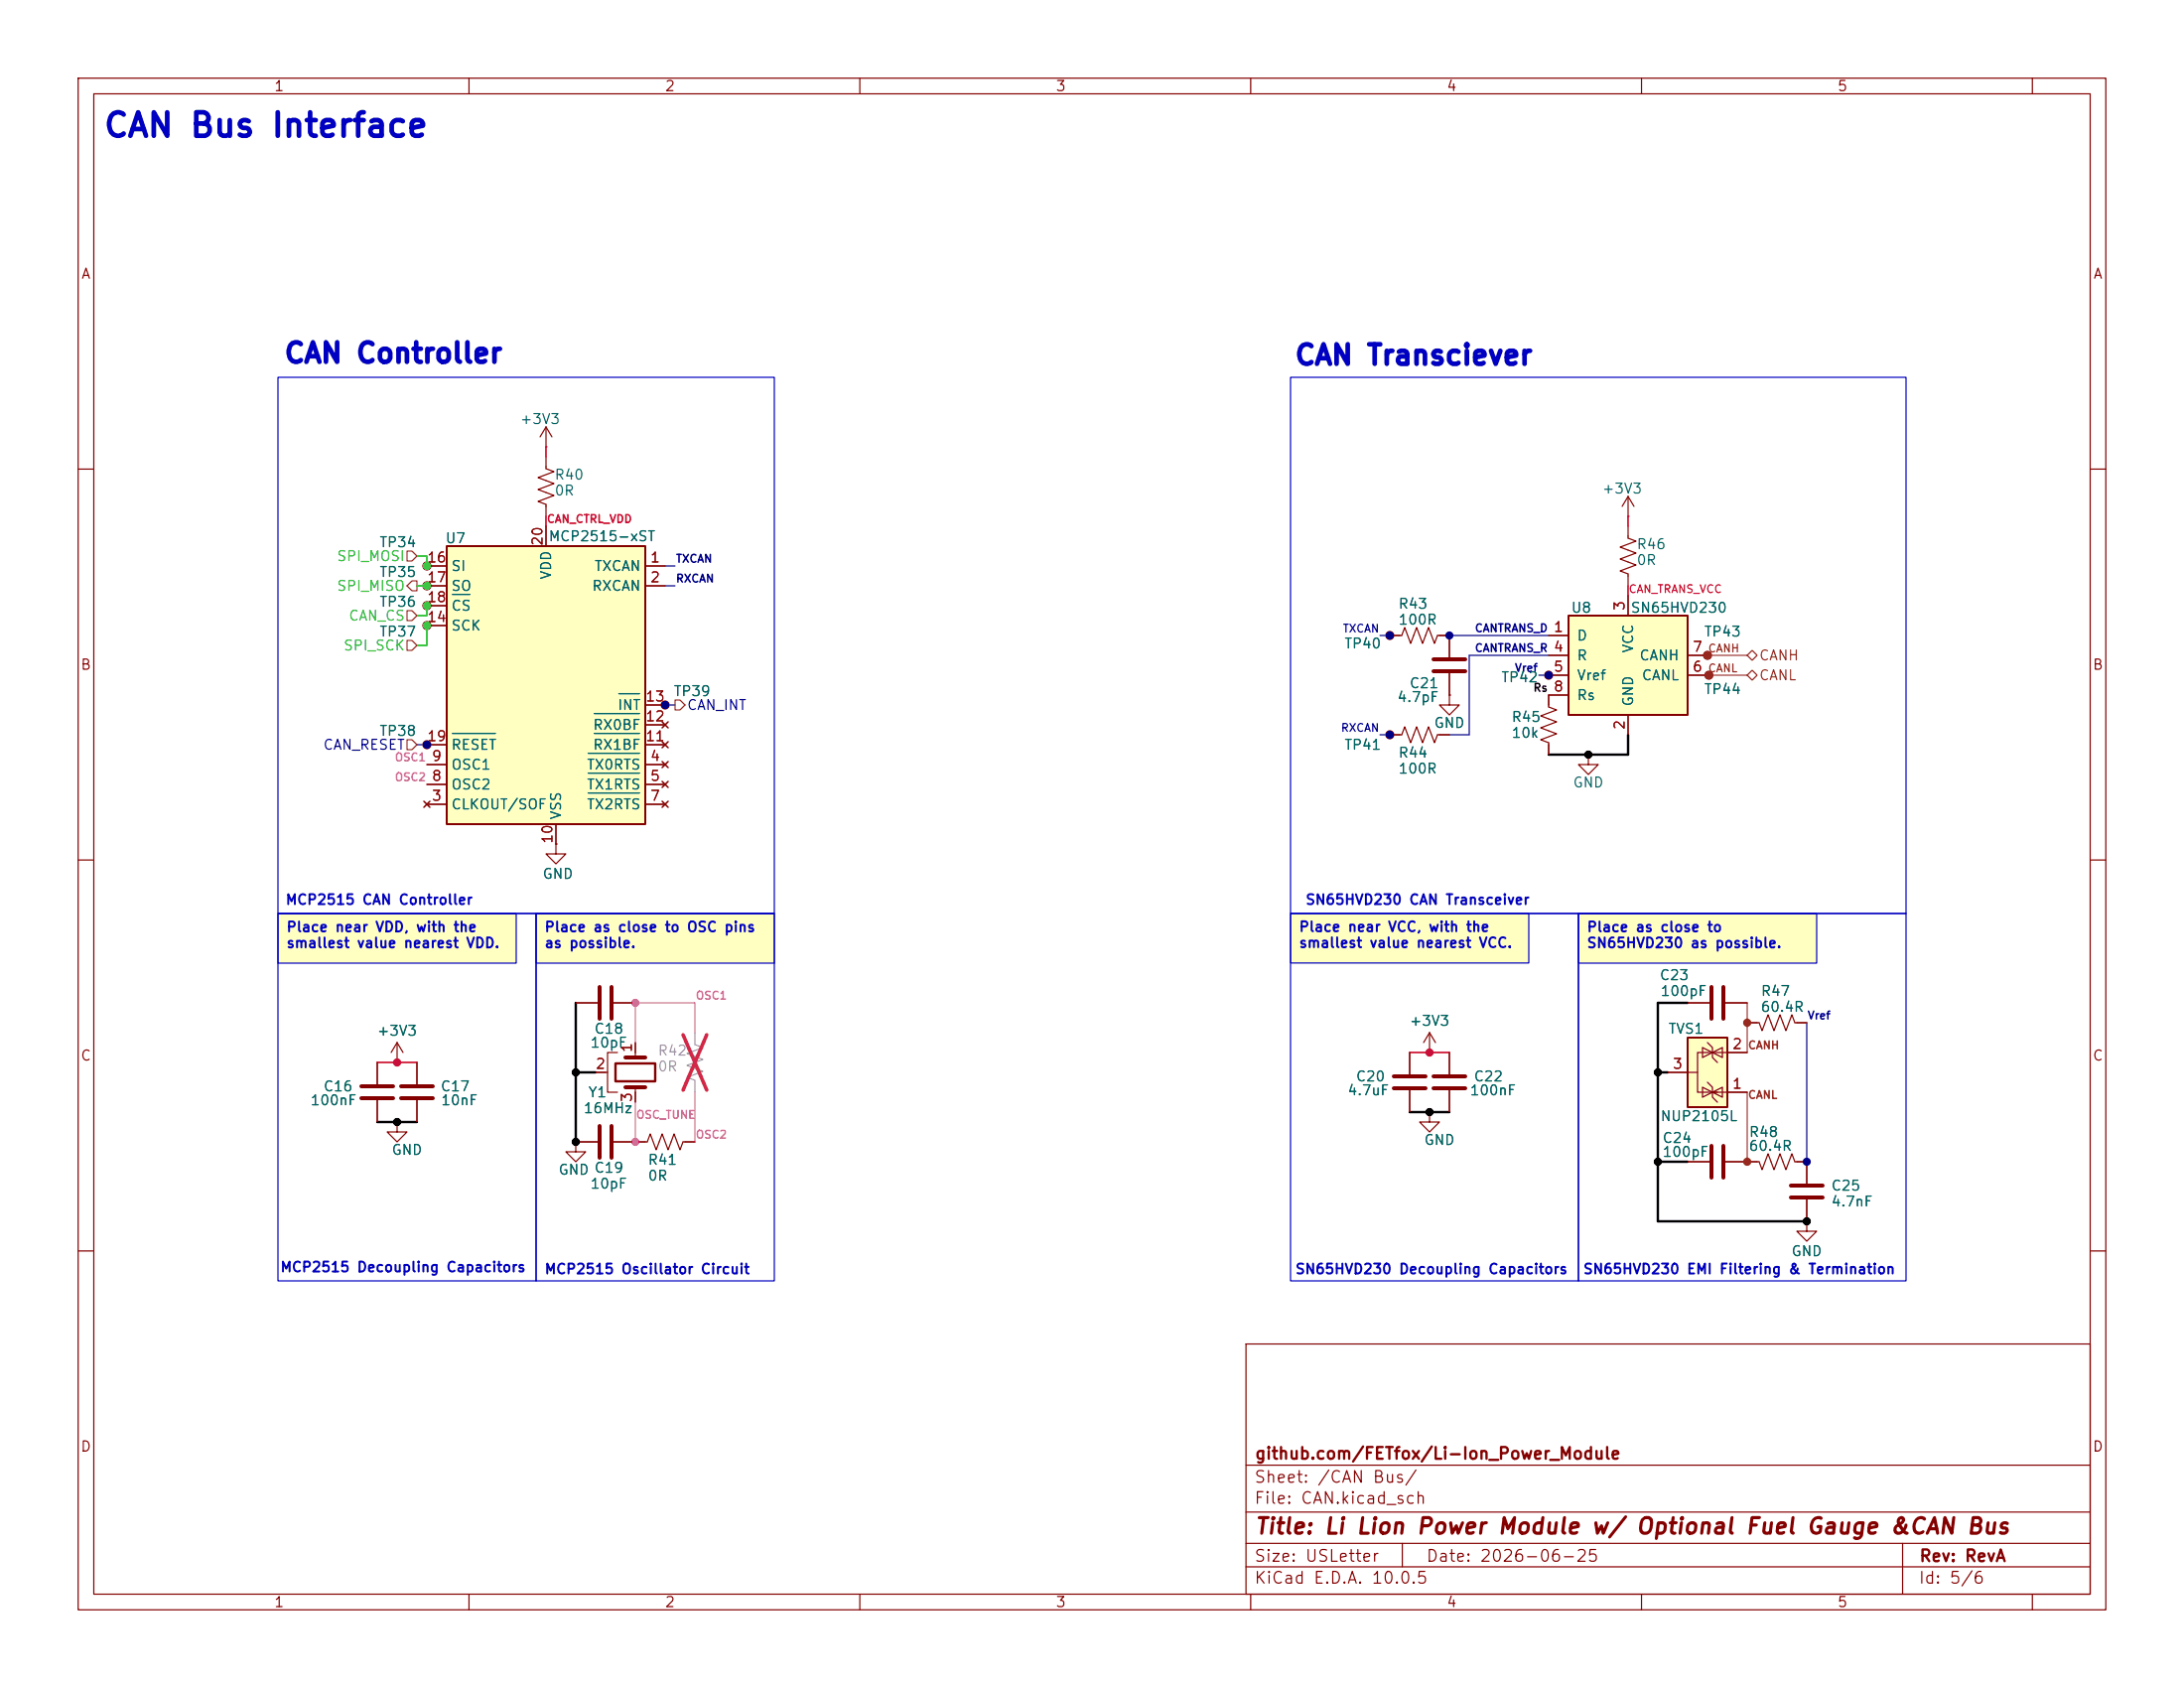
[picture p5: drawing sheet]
<svg xmlns="http://www.w3.org/2000/svg" width="279mm" height="216mm" viewBox="0 0 279 216" stroke-linecap="round" stroke-linejoin="round" font-family="sans-serif">
<g fill="none" stroke="#840000" stroke-width=".15">
<path d="M10 10h259.4v195.9h-259.4zM12 12h255.4v191.9h-255.4zM60 10v2M110 10v2M160 10v2M210 10v2M260 10v2M10 60h2M267.4 60h2M10 110h2M267.4 110h2M10 160h2"/>
<path d="M159.4 171.9h108v32h-108zM267.4 160h2M159.4 197.4h108M159.4 193.4h108M159.4 187.4h108M179.4 197.4v3M243.4 197.4v6.5M60 203.9v2M110 203.9v2M159.4 200.4h108M160 203.9v2M210 203.9v2"/>
<path d="M260 203.9v2"/>
</g>
<g fill="#ffffc2">
<path d="M201.9 116.9h30.5v6.3h-30.5z"/>
<path d="M165.1 116.8h30.5v6.4h-30.5z"/>
<path d="M68.6 116.9h30.5v6.3h-30.5z"/>
<path d="M35.6 116.9h30.4v6.3h-30.4z"/>
</g>
<g fill="none" stroke="#840000" stroke-width=".51">
<path d="M80 135.3h2.5M80 139.1h2.5M178.3 139.2h4.1M178.3 137.7h4.1M183.4 139.2h4.1M183.4 137.7h4.1M218.9 126.2v4.1M220.5 126.2v4.1M76.7 144v4.1M78.2 144v4.1M218.9 146.6v4M220.5 146.6v4"/>
<path d="M229.1 151.6h4.1M229.1 153.2h4.1"/>
</g>
<g fill="none" stroke="#840000" stroke-width=".15">
<path d="M54.6 77.5h.1M54.6 95.3h.1M54.6 80h.1M71.1 108v1.2h1.3l-1.3 1.3-1.3-1.3h1.3M71.1 108h.1M50.8 135.9h.1M50.8 133.4l-.8 1.2M50.8 133.4l.8 1.2M50.8 133.4v2.5M76.2 137.2h1.5M79 134.6h-1.3v5.1h1.3M81.3 133.4v1.9"/>
<path d="M81.3 139.1v1.9M180.3 134.6v2.8M180.3 139.4v2.8M182.9 134.6h.1M182.9 132.1l-.8 1.3M182.9 132.1l.7 1.3M182.9 132.1v2.5M185.4 134.6v2.8M185.4 139.4v2.8M215.9 128.3h2.8M220.7 128.3h2.8M223.5 130.8h1.5l.4 1 .8-2 .7 2 .8-2 .8 2 .7-2 .4 1h1.5"/>
<path d="M73.7 146.1h2.8M78.5 146.1h2.8M182.9 142.2v1.3h1.2l-1.2 1.3-1.3-1.3h1.3M182.9 142.2h.1M215.9 148.6h2.8M220.7 148.6h4.3l.4 1 .8-2 .7 2 .8-2 .8 2 .7-2 .4 1h1.5v2.8M231.1 156.2v1.3h-1.2l1.2 1.3 1.3-1.3h-1.3M231.1 156.2h.1M231.1 153.4v2.8"/>
<circle cx="54.6" cy="77.5" r=".51"/>
<circle cx="54.6" cy="80" r=".51"/>
<circle cx="54.6" cy="95.3" r=".51"/>
</g>
<path d="M78.7 136h5.1v2.3h-5.1z" fill="none" stroke="#840000" stroke-width=".3"/>
<path d="M88.9 132.1v1.5l1 .4-2 .7 2 .8-2 .8 2 .7-2 .8 1 .4v1.5" fill="none" stroke="#a1a1a1" stroke-width=".15"/>
<path d="M87.4 132.4l3 7M90.4 132.4l-3 7" fill="none" stroke="#e12e31" stroke-width=".46"/>
<path d="M200.7 78.7h15.2v12.7h-15.2z" fill="#ffffc2"/>
<path d="M200.7 78.7h15.2v12.7h-15.2z" fill="none" stroke="#840000" stroke-width=".25"/>
<g fill="none" stroke="#840000" stroke-width=".15">
<path d="M69.8 58.4v1.5l1.1 .4-2.1 .8 2.1 .7-2.1 .8 2.1 .8-2.1 .7 1 .4v1.5M69.8 57.2h.1M69.8 54.6v2.6M69.8 54.6l-.7 1.3M69.8 54.6l.8 1.3M54.6 74.9h.1M54.6 72.4h.1M208.3 76.2v2.5M177.8 94h.1M177.8 94h1.5l.4-1 .8 2 .7-2 .8 2 .8-2 .7 2 .4-1h1.5M198.1 86.4h.1M198.1 81.3h2.6"/>
<path d="M198.1 83.8h2.6M198.1 86.4h2.6M200.7 88.9h-2.6v1.5l1 .4-2 .8 2 .7-2 .8 2 .8-2 .7 1 .4v1.5M208.3 91.4v2.6M215.9 83.8h2.5M215.9 86.4h2.5"/>
<circle cx="54.6" cy="72.4" r=".51"/>
<circle cx="54.6" cy="74.9" r=".51"/>
<circle cx="177.8" cy="94" r=".51"/>
<circle cx="198.1" cy="86.4" r=".51"/>
</g>
<path d="M215.9 132.7h5.1v8.9h-5.1z" fill="#ffffc2"/>
<path d="M215.9 132.7h5.1v8.9h-5.1z" fill="none" stroke="#840000" stroke-width=".25"/>
<g fill="none" stroke="#840000" stroke-width=".15">
<path d="M208.3 66h.1M208.3 67.3v1.5l1 .4-2 .8 2 .7-2 .8 2 .8-2 .7 1 .4v1.5M208.3 63.5l-.8 1.3M208.3 63.5l.7 1.3M208.3 63.5v2.5M203.2 96.5v1.3h1.3l-1.3 1.3-1.3-1.3h1.3M203.2 96.5h.1M218.4 83.8h.1M218.6 86.4h.1M213.4 137.2h3.8M217.8 139.1l1.3 .6-1.3 .6zM217.8 134l1.3 .6-1.3 .7z"/>
<path d="M218.4 138.4l.7 .7v1.2l.6 .7M218.4 133.4l.7 .6v1.3l.6 .6M219.1 134.6h-1.9v5.1h1.9M219.1 139.7l1.2 .6v-1.2l-1.2 .6h.6M219.1 134.6l1.2-.6v1.3zM219.1 139.7h4.4M219.1 134.6h4.4"/>
<circle cx="218.4" cy="83.8" r=".51"/>
<circle cx="218.6" cy="86.4" r=".51"/>
</g>
<path d="M57.1 69.9h25.4v35.5h-25.4z" fill="#ffffc2"/>
<path d="M57.1 69.9h25.4v35.5h-25.4z" fill="none" stroke="#840000" stroke-width=".25"/>
<g fill="none" stroke="#840000" stroke-width=".15">
<path d="M54.6 77.5h.1M54.6 72.4h.1M54.6 74.9h.1M54.6 72.4h2.5M54.6 74.9h2.5M54.6 77.5h2.5M69.8 67.3v2.6M82.5 72.4h2.6M82.5 74.9h2.6M208.3 76.2v2.5M54.6 80h.1M54.6 95.3h.1"/>
<path d="M54.6 97.8h2.5M54.6 95.3h2.5M54.6 80h2.5M82.5 97.8h2.6M82.5 95.3h2.6M82.5 92.7h2.6M82.5 90.2h2.6M84.7 97.4l.8 .8M84.7 99.9l.8 .8M84.7 94.9l.8 .7M84.7 92.3l.8 .8M85.1 90.2h.1"/>
<path d="M85.5 97.4l-.8 .8M85.5 99.9l-.8 .8M85.5 94.9l-.8 .7M85.5 92.3l-.8 .8M177.8 81.3h1.5l.4-1 .8 2 .7-2 .8 2 .8-2 .7 2 .4-1h1.5v2.8M177.8 81.3h.1M177.8 94h.1M177.8 94h1.3M184.1 94h1.3M185.4 88.9v1.3h1.3l-1.3 1.2-1.3-1.2h1.3M185.4 88.9h.1M185.4 86.1v2.8"/>
<path d="M198.1 86.4h.1M198.1 81.3h2.6M198.1 83.8h2.6M198.1 86.4h2.6M198.1 95.3v1.2M200.7 88.9h-2.6v1.3M208.3 91.4v2.6M215.9 83.8h2.5M215.9 86.4h2.5M218.4 83.8h.1M218.6 86.4h.1M54.2 102.5l.8 .8"/>
<path d="M54.6 102.9h2.5M54.6 100.3h2.5M55 102.5l-.8 .8M71.1 108h.1M71.1 105.4v2.6M82.5 102.9h2.6M82.5 100.3h2.6M84.7 102.5l.8 .8M85.5 102.5l-.8 .8M48.3 135.9v2.8M50.8 135.9h.1M53.3 135.9v2.8"/>
<path d="M73.7 128.3h2.8M76.2 137.2h1.3M78.5 128.3h2.8M81.3 133.4v1.2M81.3 139.7v1.3M180.3 134.6v2.8M180.3 139.4v2.8M182.9 134.6h.1M185.4 134.6v2.8M185.4 139.4v2.8M213.4 137.2h2.5M215.9 128.3h2.8"/>
<path d="M220.7 128.3h2.8M221 139.7h2.5M221 134.6h2.5M223.5 130.8h1.3M229.9 130.8h1.2M48.3 140.7v2.8M50.8 143.5v1.3h1.3l-1.3 1.3-1.3-1.3h1.3M50.8 143.5h.1M53.3 140.7v2.8M73.7 146.1v1.2h1.2l-1.2 1.3-1.3-1.3h1.3M73.7 146.1h.1M73.7 146.1h2.8"/>
<path d="M78.5 146.1h4.3l.4-1.1 .7 2.1 .8-2.1 .8 2.1 .7-2.1 .8 2.1 .4-1h1.5M182.9 142.2h.1M215.9 148.6h2.8M220.7 148.6h4.1M229.9 148.6h1.2v2.8M231.1 156.2h.1M231.1 153.4v2.8"/>
<circle cx="85.1" cy="90.2" r=".51"/>
<circle cx="177.8" cy="81.3" r=".51"/>
</g>
<path d="M57.9 76h2.2M57.9 93.8h5.5M75.2 96.3h6.6M75.2 98.9h6.6M76 93.8h5.8M76 91.3h5.8M79.2 88.7h2.6M75.2 101.4h6.6" fill="none" stroke="#006464" stroke-width=".15"/>
<path d="M183.4 84.3h4.1M183.4 85.9h4.1M46.2 138.9h4.1M51.3 138.9h4.1M76.7 126.2v4.1M78.2 126.2v4.1M46.2 140.5h4.1M51.3 140.5h4.1" fill="none" stroke="#840000" stroke-width=".51"/>
<path d="M52.1 78.1h.6l.6 .6-.6 .7h-.6zM52.1 70.5h.6l.6 .6-.6 .7h-.6zM52.7 74.3h.6v1.3h-.6l-.6-.7zM52.1 94.6h.6l.6 .7-.6 .6h-.6zM52.1 81.9h.6l.6 .7-.6 .6h-.6zM86.4 89.5h.6l.6 .7-.6 .6h-.6zM223.5 83.8l.7-.6 .6 .6-.6 .7zM223.5 86.4l.7-.7 .6 .7-.6 .6z" fill="none" stroke="#725600" stroke-width=".15"/>
<path d="M53.3 71.1h1.3v1.3M53.3 74.9h1.3M54.6 77.5v1.2h-1.3M54.6 80v2.6h-1.3" fill="none" stroke="#00c200" stroke-width=".15"/>
<path d="M218.4 86.4h5.1M218.4 83.8h5.1M223.5 128.3v6.3M223.5 139.7v8.9" fill="none" stroke="#804d00" stroke-width=".15"/>
<path d="M85.1 74.9h1.3M85.1 72.4h1.3M53.3 95.3h1.3M85.1 90.2h1.3M176.5 94h1.3M176.5 81.3h1.3M185.4 81.3h12.7M196.8 86.4h1.3M198.1 83.8h-10.1v10.2h-2.6M231.1 130.8v17.8" fill="none" stroke="#000084" stroke-width=".15"/>
<path d="M208.3 94v2.5h-10.2M73.7 137.2h2.5M73.7 128.3v17.8M212.1 137.2h1.3M215.9 128.3h-3.8v27.9h19M48.3 143.5h5M180.3 142.2h5.1M212.1 148.6h3.8" fill="none" stroke="#000" stroke-width=".3"/>
<path d="M69.8 57.2v1.2M69.8 66v1.3M208.3 66v1.3M208.3 74.9v1.3M48.3 135.9h5M180.3 134.6h5.1" fill="none" stroke="#f00" stroke-width=".2"/>
<path d="M88.9 132.1v-3.8h-7.6v5.1M88.9 139.7v6.4M81.3 141v5.1" fill="none" stroke="#f0f" stroke-width=".15"/>
<path d="M35.6 48.3h63.5v68.5h-63.5zM165.1 48.3h78.7v68.5h-78.7zM35.6 116.9h30.4v6.3h-30.4zM35.6 116.8h33v47h-33zM68.6 116.9h30.5v6.3h-30.5zM68.6 116.8h30.5v47h-30.5zM165.1 116.8h30.5v6.4h-30.5zM165.1 116.8h36.8v47h-36.8zM201.9 116.9h30.5v6.3h-30.5zM201.9 116.8h41.9v47h-41.9z" fill="none" stroke="#0000c2" stroke-width=".15"/>
<g fill="#000084" stroke="#000084" stroke-width=".13">
<circle cx="177.8" cy="81.3" r=".46"/>
<circle cx="185.4" cy="81.3" r=".46"/>
<circle cx="198.1" cy="86.4" r=".46"/>
<circle cx="231.1" cy="148.6" r=".46"/>
<circle cx="54.6" cy="95.3" r=".46"/>
<circle cx="85.1" cy="90.2" r=".46"/>
<circle cx="177.8" cy="94" r=".46"/>
</g>
<g fill="#f0f" stroke="#f0f" stroke-width=".13">
<circle cx="81.3" cy="146.1" r=".46"/>
<circle cx="81.3" cy="128.3" r=".46"/>
</g>
<g fill="#000" stroke="#000" stroke-width=".13">
<circle cx="203.2" cy="96.5" r=".46"/>
<circle cx="73.7" cy="137.2" r=".46"/>
<circle cx="212.1" cy="137.2" r=".46"/>
<circle cx="50.8" cy="143.5" r=".46"/>
<circle cx="73.7" cy="146.1" r=".46"/>
<circle cx="182.9" cy="142.2" r=".46"/>
<circle cx="212.1" cy="148.6" r=".46"/>
<circle cx="231.1" cy="156.2" r=".46"/>
</g>
<g fill="#f00" stroke="#f00" stroke-width=".13">
<circle cx="50.8" cy="135.9" r=".46"/>
<circle cx="182.9" cy="134.6" r=".46"/>
</g>
<g fill="#804d00" stroke="#804d00" stroke-width=".13">
<circle cx="223.5" cy="148.6" r=".46"/>
<circle cx="223.5" cy="130.8" r=".46"/>
<circle cx="218.6" cy="86.4" r=".46"/>
<circle cx="218.4" cy="83.8" r=".46"/>
</g>
<g fill="#00c200" stroke="#00c200" stroke-width=".13">
<circle cx="54.6" cy="80" r=".46"/>
<circle cx="54.6" cy="77.5" r=".46"/>
<circle cx="54.6" cy="74.9" r=".46"/>
<circle cx="54.6" cy="72.4" r=".46"/>
</g>
<text font-size="3" fill="#0000c2" x="13.1" y="18.3">CAN Bus Interface</text>
<g font-size="2.5" fill="#0000c2">
<text x="36.2" y="47">CAN Controller</text>
<text x="165.5" y="47.3">CAN Transciever</text>
</g>
<text font-size="2" fill="#840000" x="160.4" y="196.7">Title: Li Lion Power Module w/ Optional Fuel Gauge &amp;CAN Bus</text>
<g font-size="1.5" fill="#840000">
<text x="160.4" y="190">Sheet: /CAN Bus/</text>
<text x="160.4" y="187">github.com/FETfox/Li-Ion_Power_Module</text>
<text x="160.4" y="192.7">File: CAN.kicad_sch</text>
<text x="160.4" y="202.9">KiCad E.D.A. 10.0.5</text>
<text x="160.4" y="200.1">Size: USLetter</text>
<text x="182.4" y="200.1">Date: 2026-06-25</text>
<text x="245.4" y="202.9">Id: 5/6</text>
<text x="245.4" y="200.1">Rev: RevA</text>
</g>
<g font-size="1.3" fill="#840000">
<text x="35" y="12">1</text>
<text x="85" y="12">2</text>
<text x="135" y="12">3</text>
<text x="185" y="12">4</text>
<text x="235" y="12">5</text>
<text x="10.3" y="36">A</text>
<text x="267.7" y="36">A</text>
<text x="10.2" y="86">B</text>
<text x="267.6" y="86">B</text>
<text x="10.2" y="136">C</text>
<text x="267.6" y="136">C</text>
<text x="10.2" y="186">D</text>
<text x="267.6" y="186">D</text>
<text x="35" y="205.9">1</text>
<text x="85" y="205.9">2</text>
<text x="135" y="205.9">3</text>
<text x="185" y="205.9">4</text>
<text x="235" y="205.9">5</text>
</g>
<g font-size="1.3" fill="#006464">
<text x="66.4" y="54.6">+3V3</text>
<text x="70.9" y="61.7">R40</text>
<text x="70.9" y="63.7">0R</text>
<text x="204.9" y="63.4">+3V3</text>
<text x="48.4" y="70.3">TP34</text>
<text x="56.9" y="69.8">U7</text>
<text x="70.1" y="69.5">MCP2515-xST</text>
<text x="209.3" y="70.6">R46</text>
<text x="48.4" y="77.9">TP36</text>
<text x="48.4" y="74.1">TP35</text>
<text x="57.6" y="73.4">SI</text>
<text x="57.6" y="75.9">SO</text>
<text x="70.8" y="74.2" transform="rotate(-90 70.8 74.2)">VDD</text>
<text x="75.6" y="75.9">RXCAN</text>
<text x="75.9" y="73.4">TXCAN</text>
<text x="209.3" y="72.6">0R</text>
<text x="48.4" y="81.7">TP37</text>
<text x="57.6" y="81">SCK</text>
<text x="57.6" y="78.4">CS</text>
<text x="171.9" y="83.3">TP40</text>
<text x="178.8" y="78.2">R43</text>
<text x="178.8" y="80.2">100R</text>
<text x="200.9" y="78.7">U8</text>
<text x="201.6" y="82.2">D</text>
<text x="208.5" y="78.7">SN65HVD230</text>
<text x="209.2" y="83.6" transform="rotate(-90 209.2 83.6)">VCC</text>
<text x="217.9" y="81.7">TP43</text>
<text x="86.1" y="89.4">TP39</text>
<text x="180.2" y="88.3">C21</text>
<text x="192" y="87.6">TP42</text>
<text x="201.6" y="84.8">R</text>
<text x="201.6" y="87.3">Vref</text>
<text x="201.6" y="89.9">Rs</text>
<text x="209.6" y="84.8">CANH</text>
<text x="209.9" y="87.3">CANL</text>
<text x="217.9" y="89.1">TP44</text>
<text x="48.4" y="94.4">TP38</text>
<text x="75.8" y="93.7">RX0BF</text>
<text x="78.9" y="91.1">INT</text>
<text x="178.7" y="90.1">4.7pF</text>
<text x="183.4" y="93.4">GND</text>
<text x="193.3" y="92.7">R45</text>
<text x="193.3" y="94.7">10k</text>
<text x="209.2" y="90.5" transform="rotate(-90 209.2 90.5)">GND</text>
<text x="57.6" y="101.3">OSC2</text>
<text x="57.6" y="98.8">OSC1</text>
<text x="57.6" y="96.2">RESET</text>
<text x="75" y="98.8">TX0RTS</text>
<text x="75" y="101.3">TX1RTS</text>
<text x="75.8" y="96.2">RX1BF</text>
<text x="171.9" y="96.2">TP41</text>
<text x="178.8" y="97.2">R44</text>
<text x="178.8" y="99.3">100R</text>
<text x="201.1" y="101">GND</text>
<text x="57.6" y="103.8">CLKOUT/SOF</text>
<text x="72.1" y="104.9" transform="rotate(-90 72.1 104.9)">VSS</text>
<text x="75" y="103.8">TX2RTS</text>
<text x="69.3" y="112.7">GND</text>
<text x="212.2" y="125.7">C23</text>
<text x="180.2" y="131.5">+3V3</text>
<text x="212.3" y="127.7">100pF</text>
<text x="225.1" y="129.7">60.4R</text>
<text x="225.2" y="127.7">R47</text>
<text x="48.1" y="132.8">+3V3</text>
<text x="75.4" y="134.3">10pF</text>
<text x="75.9" y="132.5">C18</text>
<text x="213.3" y="132.5">TVS1</text>
<text x="39.6" y="141.7">100nF</text>
<text x="41.3" y="139.9">C16</text>
<text x="56.3" y="139.9">C17</text>
<text x="56.3" y="141.7">10nF</text>
<text x="74.6" y="142.7">16MHz</text>
<text x="75.2" y="140.7">Y1</text>
<text x="172.3" y="140.4">4.7uF</text>
<text x="173.4" y="138.6">C20</text>
<text x="187.9" y="140.4">100nF</text>
<text x="188.5" y="138.6">C22</text>
<text x="212.3" y="143.7">NUP2105L</text>
<text x="50" y="148">GND</text>
<text x="82.8" y="149.3">R41</text>
<text x="182.1" y="146.8">GND</text>
<text x="212.6" y="146.5">C24</text>
<text x="212.6" y="148.3">100pF</text>
<text x="223.6" y="147.5">60.4R</text>
<text x="223.7" y="145.7">R48</text>
<text x="71.3" y="150.6">GND C19</text>
<text x="75.4" y="152.3">10pF</text>
<text x="82.8" y="151.3">0R</text>
<text x="234.2" y="152.6">C25</text>
<text x="234.2" y="154.6">4.7nF</text>
<text x="229.1" y="161">GND</text>
</g>
<g font-size="1.3" fill="#a90000">
<text x="69.7" y="69.9" transform="rotate(-90 69.7 69.9)">20</text>
<text x="54.5" y="72.3">16</text>
<text x="54.5" y="74.8">17</text>
<text x="54.5" y="77.3">18</text>
<text x="83.1" y="72.3">1</text>
<text x="83.1" y="74.8">2</text>
<text x="54.5" y="79.9">14</text>
<text x="198.7" y="81.1">1</text>
<text x="198.7" y="83.7">4</text>
<text x="208.1" y="78.2" transform="rotate(-90 208.1 78.2)">3</text>
<text x="216.4" y="83.7">7</text>
<text x="198.7" y="86.2">5</text>
<text x="198.7" y="88.8">8</text>
<text x="216.4" y="86.2">6</text>
<text x="54.5" y="95.1">19</text>
<text x="82.5" y="95.1">11</text>
<text x="82.5" y="92.6">12</text>
<text x="82.5" y="90">13</text>
<text x="208.1" y="93.4" transform="rotate(-90 208.1 93.4)">2</text>
<text x="55.1" y="100.2">8</text>
<text x="55.1" y="97.7">9</text>
<text x="83.1" y="97.7">4</text>
<text x="83.1" y="100.2">5</text>
<text x="55.1" y="102.7">3</text>
<text x="83.1" y="102.7">7</text>
<text x="71" y="108" transform="rotate(-90 71 108)">10</text>
<text x="76.1" y="137">2</text>
<text x="81.1" y="134.7" transform="rotate(-90 81.1 134.7)">1</text>
<text x="213.9" y="137">3</text>
<text x="221.5" y="134.5">2</text>
<text x="81.1" y="141.1" transform="rotate(-90 81.1 141.1)">3</text>
<text x="221.5" y="139.6">1</text>
</g>
<g font-size="1.3" fill="#00c200">
<text x="43" y="75.9">SPI_MISO</text>
<text x="43" y="72.1">SPI_MOSI</text>
<text x="43.9" y="83.5">SPI_SCK</text>
<text x="44.5" y="79.7">CAN_CS</text>
</g>
<g font-size="1.3" fill="#804d00">
<text x="225" y="84.8">CANH</text>
<text x="225" y="87.3">CANL</text>
</g>
<g font-size="1.3" fill="#000084">
<text x="87.8" y="91.1">CAN_INT</text>
<text x="41.3" y="96.2">CAN_RESET</text>
</g>
<g font-size="1.3" fill="#0000c2">
<text x="36.4" y="116">MCP2515 CAN Controller</text>
<text x="36.6" y="119.5">Place near VDD, with the</text>
<text x="69.6" y="119.5">Place as close to OSC pins</text>
<text x="166.1" y="119.5">Place near VCC, with the</text>
<text x="166.9" y="116">SN65HVD230 CAN Transceiver</text>
<text x="202.9" y="119.5">Place as close to</text>
<text x="36.6" y="121.6">smallest value nearest VDD.</text>
<text x="69.6" y="121.6">as possible.</text>
<text x="166.1" y="121.5">smallest value nearest VCC.</text>
<text x="202.9" y="121.6">SN65HVD230 as possible.</text>
<text x="35.8" y="163">MCP2515 Decoupling Capacitors</text>
<text x="69.6" y="163.3">MCP2515 Oscillator Circuit</text>
<text x="165.6" y="163.3">SN65HVD230 Decoupling Capacitors</text>
<text x="202.5" y="163.3">SN65HVD230 EMI Filtering &amp; Termination</text>
</g>
<g font-size="1.3" fill="#989898">
<text x="84.1" y="135.3">R42</text>
<text x="84.1" y="137.4">0R</text>
</g>
<g font-size="1" fill="#f00">
<text x="69.9" y="67.1">CAN_CTRL_VDD</text>
<text x="208.3" y="76.1">CAN_TRANS_VCC</text>
</g>
<g font-size="1" fill="#000084">
<text x="86.4" y="74.7">RXCAN</text>
<text x="86.4" y="72.2">TXCAN</text>
<text x="171.7" y="81.1">TXCAN</text>
<text x="188.6" y="81.1">CANTRANS_D</text>
<text x="188.6" y="83.6">CANTRANS_R</text>
<text x="193.7" y="86.2">Vref</text>
<text x="171.5" y="93.8">RXCAN</text>
<text x="231.2" y="130.6">Vref</text>
</g>
<g font-size="1" fill="#804d00">
<text x="218.4" y="83.7">CANH</text>
<text x="218.4" y="86.2">CANL</text>
<text x="223.6" y="134.4">CANH</text>
<text x="223.6" y="140.8">CANL</text>
</g>
<text font-size="1" fill="#0f0f0f" x="196.1" y="88.7">Rs</text>
<g font-size="1" fill="#f0f">
<text x="50.4" y="100.1">OSC2</text>
<text x="50.4" y="97.6">OSC1</text>
<text x="88.9" y="128.1">OSC1</text>
<text x="81.3" y="143.3">OSC_TUNE</text>
<text x="88.9" y="145.9">OSC2</text>
</g>
</svg>
